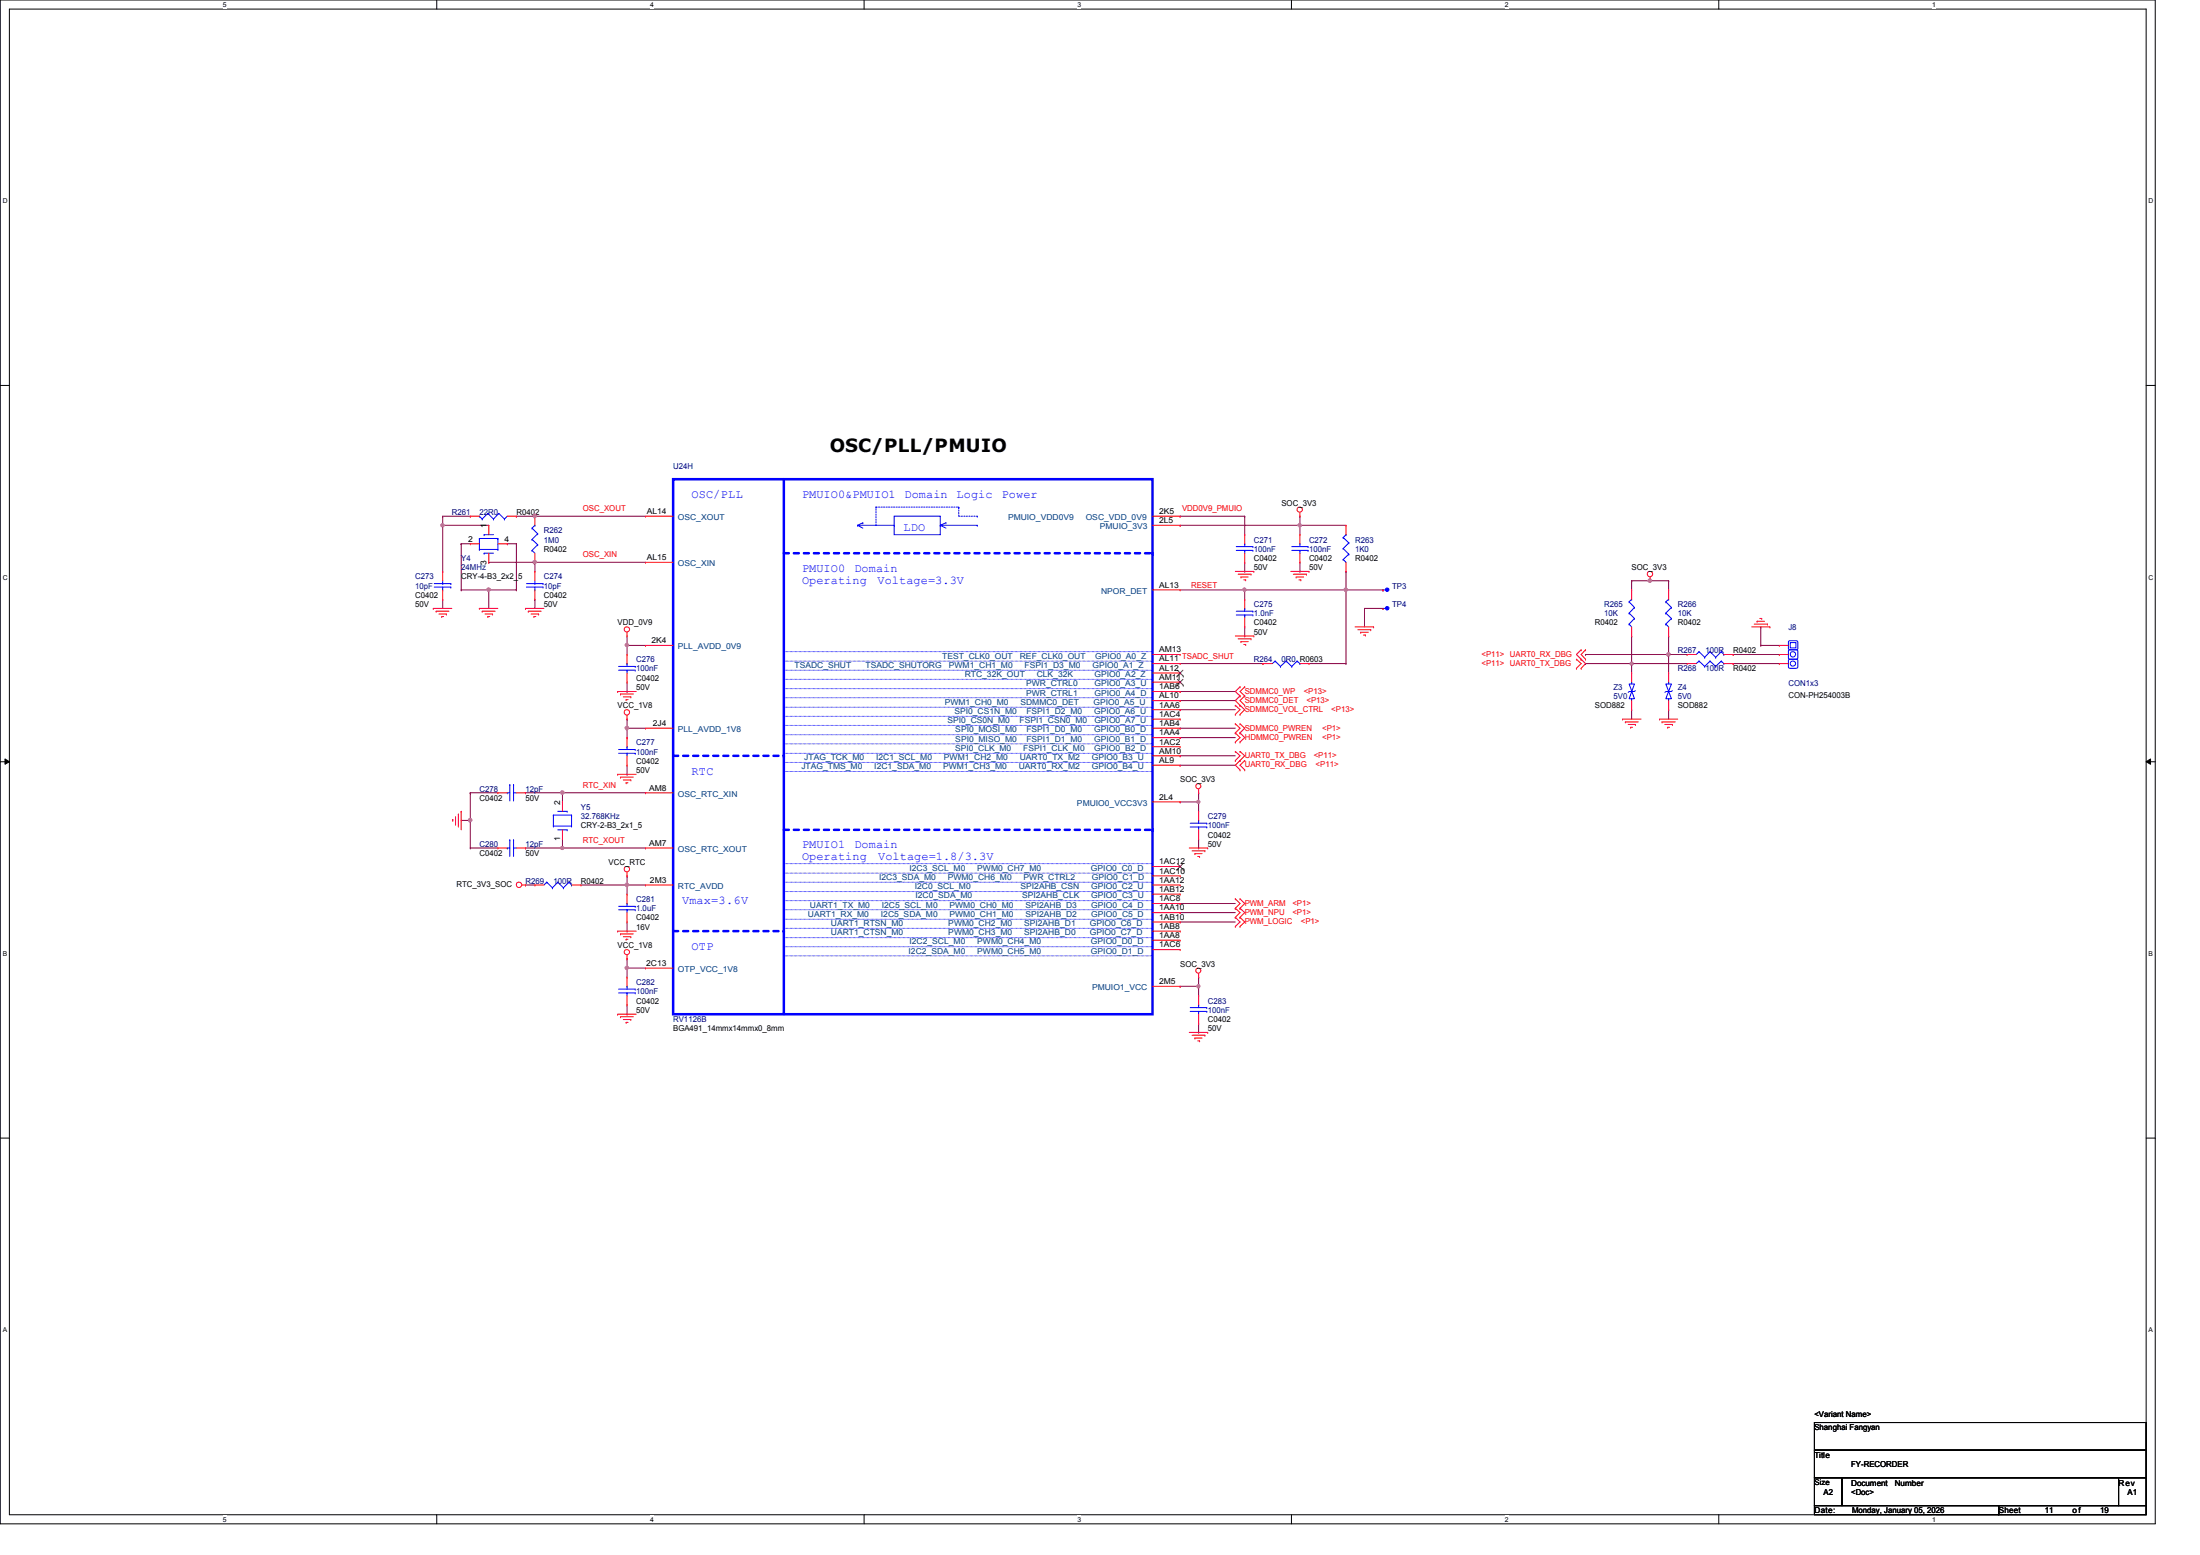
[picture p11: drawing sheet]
<svg xmlns="http://www.w3.org/2000/svg" width="297mm" height="210mm" viewBox="0 0 297 210" stroke-linecap="round" stroke-linejoin="round" font-family="sans-serif">
<path d="M0 0h291v205.7h-291zM1.3 1.2h288.5v203.3h-288.5z" fill="none" stroke="#000" stroke-width=".14"/>
<g fill="#fff">
<path d="M30.1 .1h.5v1h-.5z"/>
<path d="M30.1 204.6h.5v1h-.5z"/>
</g>
<path d="M59 0v1.2M59 204.5v1.2" fill="none" stroke="#000" stroke-width=".14"/>
<g fill="#fff">
<path d="M87.8 .1h.5v1h-.5z"/>
<path d="M87.8 204.6h.5v1h-.5z"/>
</g>
<path d="M116.7 0v1.2M116.7 204.5v1.2" fill="none" stroke="#000" stroke-width=".14"/>
<g fill="#fff">
<path d="M145.5 .1h.5v1h-.5z"/>
<path d="M145.5 204.6h.5v1h-.5z"/>
</g>
<path d="M174.4 0v1.2M174.4 204.5v1.2" fill="none" stroke="#000" stroke-width=".14"/>
<g fill="#fff">
<path d="M203.2 .1h.5v1h-.5z"/>
<path d="M203.2 204.6h.5v1h-.5z"/>
</g>
<path d="M232.1 0v1.2M232.1 204.5v1.2" fill="none" stroke="#000" stroke-width=".14"/>
<g fill="#fff">
<path d="M260.9 .1h.5v1h-.5z"/>
<path d="M260.9 204.6h.5v1h-.5z"/>
<path d="M.4 26.6h.6v1h-.6z"/>
<path d="M290.1 26.6h.6v1h-.6z"/>
<path d="M.4 77.4h.6v1h-.6z"/>
<path d="M290.1 77.4h.6v1h-.6z"/>
</g>
<path d="M0 52h1.3M289.8 52h1.2" fill="none" stroke="#000" stroke-width=".14"/>
<g fill="#fff">
<path d="M.4 128.2h.6v1h-.6z"/>
<path d="M290.1 128.2h.6v1h-.6z"/>
</g>
<path d="M0 102.8h1.3M.7 102.4l.6 .4-.6 .4zM289.8 102.8l.6-.4v.8zM289.8 102.8h1.2" fill="none" stroke="#000" stroke-width=".14"/>
<path d="M.7 102.4l.6 .4-.6 .4zM289.8 102.8l.6-.4v.8z" fill="#000"/>
<g fill="#fff">
<path d="M.4 179h.5v1h-.5z"/>
<path d="M290.1 179h.6v1h-.6z"/>
</g>
<path d="M0 153.6h1.3M289.8 153.6h1.2" fill="none" stroke="#000" stroke-width=".14"/>
<path d="M72.2 69.7h.1M72.2 69.7h15" fill="none" stroke="#7f003f" stroke-width=".14"/>
<path d="M72 69.5h.3l.1 .1-.1 .2-.1 .1-.2-.1z" fill-rule="evenodd" fill="#f0f"/>
<path d="M72 69.5h.3l.1 .1-.1 .2-.1 .1-.2-.1z" fill="none" stroke="#f0f" stroke-width=".14"/>
<path d="M72.2 75.9h.1M72.2 75.9h15" fill="none" stroke="#7f003f" stroke-width=".14"/>
<path d="M72 75.7h.3l.1 .2-.1 .1-.1 .1-.2-.1z" fill-rule="evenodd" fill="#f0f"/>
<path d="M72 75.7h.3l.1 .2-.1 .1-.1 .1-.2-.1z" fill="none" stroke="#f0f" stroke-width=".14"/>
<path d="M84.7 87.1h.1M84.7 97.1h.1M84.7 98.3h.1M84.7 85.9v1.2M84.7 97.1v1.2M84.7 87.1h2.5M84.7 98.3h2.5" fill="none" stroke="#7f003f" stroke-width=".14"/>
<path d="M84.5 98.1h.3l.1 .2-.1 .1-.2 .1-.1-.1z" fill-rule="evenodd" fill="#f0f"/>
<path d="M84.5 98.1h.3l.1 .2-.1 .1-.2 .1-.1-.1z" fill="none" stroke="#f0f" stroke-width=".14"/>
<path d="M75.9 107h.1M75.9 114.5h.1M75.9 107h11.3M75.9 114.5h11.3M78.4 119.5h8.8M84.7 118.2h.1M84.7 119.5h.1M84.7 118.2v1.3" fill="none" stroke="#7f003f" stroke-width=".14"/>
<path d="M84.5 119.3h.3l.1 .1-.1 .2-.2 .1-.1-.1z" fill-rule="evenodd" fill="#f0f"/>
<path d="M84.5 119.3h.3l.1 .1-.1 .2-.2 .1-.1-.1z" fill="none" stroke="#f0f" stroke-width=".14"/>
<path d="M84.7 129.4h.1M84.7 129.4v1.3" fill="none" stroke="#7f003f" stroke-width=".14"/>
<path d="M84.5 130.5h.3l.1 .1-.1 .2-.2 .1-.1-.1z" fill-rule="evenodd" fill="#f0f"/>
<path d="M84.5 130.5h.3l.1 .1-.1 .2-.2 .1-.1-.1z" fill="none" stroke="#f0f" stroke-width=".14"/>
<g fill="none" stroke="#7f003f" stroke-width=".14">
<path d="M159.3 94.6h.1M159.3 89.6h11.2M159.3 94.6h7.5M170.5 89.6h.1M159.3 102h.1M159.3 103.3h.1M159.3 108.2h.1M159.3 102h7.5M159.3 103.3h7.5M161.8 107h.1M161.8 107v1.2h-2.5M84.7 130.7h.1"/>
<path d="M84.7 130.7h2.5"/>
</g>
<path d="M161.6 108.1h.3l.1 .1-.1 .2-.1 .1-.2-.1z" fill-rule="evenodd" fill="#f0f"/>
<path d="M161.6 108.1h.3l.1 .1-.1 .2-.1 .1-.2-.1z" fill="none" stroke="#f0f" stroke-width=".14"/>
<path d="M159.3 124.5h.1M159.3 133.1h.1M159.3 124.5h7.5M161.8 131.9h.1M161.8 131.9v1.2h-2.5" fill="none" stroke="#7f003f" stroke-width=".14"/>
<path d="M161.6 133h.3l.1 .1-.1 .2h-.1h-.2z" fill-rule="evenodd" fill="#f0f"/>
<path d="M161.6 133h.3l.1 .1-.1 .2h-.1h-.2z" fill="none" stroke="#f0f" stroke-width=".14"/>
<path d="M159.3 70.9h.1M159.3 70.9h22.4M175.5 70.9h.1" fill="none" stroke="#7f003f" stroke-width=".14"/>
<path d="M175.3 70.8h.3l.1 .1-.1 .1-.1 .1-.2-.1z" fill-rule="evenodd" fill="#f0f"/>
<path d="M175.3 70.8h.3l.1 .1-.1 .1-.1 .1-.2-.1z" fill="none" stroke="#f0f" stroke-width=".14"/>
<path d="M159.3 79.6h8.8M168.1 69.7h.1M168.1 79.6h.1M168.1 69.7v2.5M176.7 89.6h5M181.7 89.6h.1" fill="none" stroke="#7f003f" stroke-width=".14"/>
<path d="M167.9 79.4h.3v.2v.2h-.2h-.1z" fill-rule="evenodd" fill="#f0f"/>
<path d="M167.9 79.4h.3v.2v.2h-.2h-.1z" fill="none" stroke="#f0f" stroke-width=".14"/>
<g fill="none" stroke="#7f003f" stroke-width=".14">
<path d="M159.3 69.7h.1M159.3 69.7h8.8M175.5 69.7h.1M175.5 69.7v1.2M181.7 79.6h.1M181.7 79.6h5M181.7 79.6v10M186.7 79.6h.1M159.3 93.3h.1M159.3 93.3h7.5M184.2 82.1h.1M184.2 82.1v2.5"/>
<path d="M184.2 82.1h2.5M186.7 82.1h.1M214.1 88.3h.1M214.1 88.3h11.2"/>
</g>
<path d="M225.1 88.2h.3l.1 .1-.1 .2-.1 .1-.2-.1z" fill-rule="evenodd" fill="#f0f"/>
<path d="M225.1 88.2h.3l.1 .1-.1 .2-.1 .1-.2-.1z" fill="none" stroke="#f0f" stroke-width=".14"/>
<path d="M214.1 89.6h.1M214.1 89.6h6.2M225.3 85.9h.1M225.3 85.9v2.4" fill="none" stroke="#7f003f" stroke-width=".14"/>
<path d="M220.1 89.4h.3l.1 .2-.1 .1-.1 .1-.2-.1z" fill-rule="evenodd" fill="#f0f"/>
<path d="M220.1 89.4h.3l.1 .2-.1 .1-.1 .1-.2-.1z" fill="none" stroke="#f0f" stroke-width=".14"/>
<path d="M220.3 78.4h.1M220.3 78.4h5M222.8 78.4h.1M220.3 85.9h.1M220.3 85.9v3.7M237.7 84.6h.1M237.7 84.6v2.5" fill="none" stroke="#7f003f" stroke-width=".14"/>
<path d="M222.6 78.2h.3l.1 .2-.1 .1-.1 .1-.2-.1z" fill-rule="evenodd" fill="#f0f"/>
<path d="M222.6 78.2h.3l.1 .2-.1 .1-.1 .1-.2-.1z" fill="none" stroke="#f0f" stroke-width=".14"/>
<g fill="none" stroke="#7f003f" stroke-width=".14">
<path d="M168.1 79.6h.1M168.1 77.1h.1M168.1 75.9v1.2M168.1 79.6v1.3M168.1 79.6h13.6M175.5 70.9h.1M175.5 77.1h.1M175.5 70.9v1.3M175.5 75.9v1.2M181.7 79.6h.1M181.7 77.1h.1M181.7 77.1v2.5"/>
<path d="M220.3 78.4h.1M220.3 78.4v1.2M225.3 78.4h.1M225.3 78.4v1.2M168.1 85.9h.1M168.1 84.6v1.3M220.3 89.6h.1M220.3 95.8h.1M220.3 89.6v1.2M220.3 95.8v1.3M220.3 89.6h7.5M225.3 88.3h.1"/>
<path d="M225.3 95.8h.1M225.3 88.3h2.5M225.3 88.3v2.5M225.3 95.8v1.3M234 88.3h.1M234 89.6h.1M234 89.6h6.2M234 88.3h6.2M237.7 87.1h.1M237.7 87.1h2.5M161.8 108.2h.1M161.8 114.5h.1"/>
<path d="M161.8 108.2v1.3M161.8 113.2v1.3M161.8 133.1h.1M161.8 139.4h.1M161.8 133.1v1.3M161.8 138.1v1.3"/>
</g>
<path d="M181.5 79.4h.4v.2v.2h-.2h-.2z" fill-rule="evenodd" fill="#f0f"/>
<path d="M181.5 79.4h.4v.2v.2h-.2h-.2z" fill="none" stroke="#f0f" stroke-width=".14"/>
<g fill="none" stroke="#7f003f" stroke-width=".14">
<path d="M59.8 70.9h.1M59.8 69.7h.1M59.8 69.7v7.4M59.8 69.7h3.7M59.8 70.9h6.2M63.5 69.7h.1M66 75.9h.1M66 75.9h6.2M69.7 69.7h.1M69.7 69.7h2.5M72.2 75.9h.1M72.2 75.9v1.2"/>
<path d="M59.8 80.9h.1M59.8 80.9v1.2M72.2 80.9h.1M72.2 80.9v1.2"/>
</g>
<path d="M59.6 70.8h.3l.1 .1-.1 .1-.2 .1-.1-.1z" fill-rule="evenodd" fill="#f0f"/>
<path d="M59.6 70.8h.3l.1 .1-.1 .1-.2 .1-.1-.1z" fill="none" stroke="#f0f" stroke-width=".14"/>
<path d="M62.3 73.4h.1M62.3 79.6h.1M62.3 73.4h1.2M62.3 73.4v6.2M62.3 79.6h3.7M66 79.6h.1M66 79.6v2.5" fill="none" stroke="#7f003f" stroke-width=".14"/>
<path d="M65.8 79.4h.3l.1 .2-.1 .2h-.1h-.2z" fill-rule="evenodd" fill="#f0f"/>
<path d="M65.8 79.4h.3l.1 .2-.1 .2h-.1h-.2z" fill="none" stroke="#f0f" stroke-width=".14"/>
<path d="M66 79.6h3.7M68.5 73.4h.1M68.5 73.4h1.2M69.7 73.4h.1M69.7 79.6h.1M69.7 73.4v6.2M70.9 114.5h.1M70.9 114.5h5M75.9 107h.1M75.9 114.5h.1M75.9 107v1.2M75.9 113.2v1.3" fill="none" stroke="#7f003f" stroke-width=".14"/>
<path d="M75.7 114.3h.4l.1 .2-.1 .1-.2 .1-.2-.1z" fill-rule="evenodd" fill="#f0f"/>
<path d="M75.7 114.3h.4l.1 .2-.1 .1-.2 .1-.2-.1z" fill="none" stroke="#f0f" stroke-width=".14"/>
<path d="M70.9 107h.1M70.9 107h5" fill="none" stroke="#7f003f" stroke-width=".14"/>
<path d="M75.7 106.8h.4l.1 .2-.1 .2h-.2h-.2z" fill-rule="evenodd" fill="#f0f"/>
<path d="M75.7 106.8h.4l.1 .2-.1 .2h-.2h-.2z" fill="none" stroke="#f0f" stroke-width=".14"/>
<path d="M63.5 107h.1M63.5 107h3.7M63.5 107v3.7" fill="none" stroke="#7f003f" stroke-width=".14"/>
<path d="M63.3 110.5h.3l.1 .2-.1 .2-.1 .1-.2-.1z" fill-rule="evenodd" fill="#f0f"/>
<path d="M63.3 110.5h.3l.1 .2-.1 .2-.1 .1-.2-.1z" fill="none" stroke="#f0f" stroke-width=".14"/>
<path d="M84.7 99.6h.1M84.7 87.1h.1M84.7 87.1v1.2M84.7 98.3v1.3M62.3 110.7h.1M62.3 110.7h1.2M63.5 114.5h.1M63.5 110.7h.1M63.5 114.5h3.7M63.5 110.7v3.8" fill="none" stroke="#7f003f" stroke-width=".14"/>
<path d="M84.5 86.9h.3l.1 .2-.1 .1-.2 .1-.1-.1z" fill-rule="evenodd" fill="#f0f"/>
<path d="M84.5 86.9h.3l.1 .2-.1 .1-.2 .1-.1-.1z" fill="none" stroke="#f0f" stroke-width=".14"/>
<g fill="none" stroke="#7f003f" stroke-width=".14">
<path d="M84.7 93.3h.1M84.7 92.1v1.2M159.3 98.3h.1M159.3 99.6h.1M159.3 95.8h.1M159.3 98.3h7.5M159.3 99.6h7.5M159.3 95.8h7.5M70.9 119.5h.1M70.9 119.5h1.3M84.7 104.5h.1M84.7 119.5h.1"/>
<path d="M84.7 103.3v1.2M84.7 119.5v1.2M84.7 125.7h.1M84.7 130.7h.1M84.7 136.9h.1M84.7 124.5v1.2M84.7 130.7v1.2M84.7 135.6v1.3M159.3 123.2h.1M159.3 122h.1M159.3 123.2h7.5M159.3 122h7.5"/>
</g>
<g fill="none" stroke="#f00" stroke-width=".14">
<path d="M59.8 77.1h.1M59.8 77.1v1.3M59.8 79.6v1.3M63.5 69.7h.1M63.5 69.7h1.2M68.5 69.7h1.2M69.7 69.7h.1M72.2 77.1h.1M72.2 77.1v1.3M72.2 79.6v1.3M166.8 77.1h2.5M167.2 77.5h1.7"/>
<path d="M167.6 77.9h.1M167.6 77.9h.9M167.9 78.3h.3M168.2 78.3h.1M168.9 77.5h.1M169.3 77.1h.1M174.3 77.1h2.4M174.6 77.5h1.8M175 77.9h.1M175 77.9h1M175.4 78.3h.2M175.5 69.7h.1"/>
<path d="M175.5 69.2v.5M175.6 78.3h.1M176.4 77.5h.1M176.7 77.1h.1M220.3 79.6h.1M220.3 79.6v1.3M222.8 78.4h.1M222.8 77.9v.5M225.3 79.6h.1M225.3 79.6v1.3M58.5 82.1h.1M58.5 82.1h2.5"/>
<path d="M58.9 82.5h.1M58.9 82.5h1.7M59.3 82.9h1M59.6 83.2h.1M59.6 83.2h.3M59.8 80.9h.1M60.3 82.9h.1M64.7 82.1h.1M64.7 82.1h2.5M65.1 82.5h.1M65.1 82.5h1.7M65.5 82.9h1"/>
<path d="M65.9 83.2h.1M65.9 83.2h.2M66.5 82.9h.1M70.9 82.1h.1M70.9 82.1h2.5M71.3 82.5h.1M71.3 82.5h1.8M71.7 82.9h1M72.1 83.2h.1M72.1 83.2h.2M72.2 80.9h.1M72.7 82.9h.1"/>
<path d="M83.4 93.3h.1M83.4 93.3h2.5M83.8 93.7h.1M83.8 93.7h1.7M84.2 94.1h1M84.5 94.4h.1M84.5 94.4h.3M84.7 85.9h.1M84.7 97.1h.1M84.7 88.3h.1M84.7 92.1h.1M84.7 99.6h.1"/>
<path d="M84.7 85.3v.6M84.7 88.3v1.3M84.7 90.8v1.3M84.7 96.6v.5M84.7 99.6v1.2M85.2 94.1h.1M166.8 98.9h.1M166.8 97.7h.1M166.8 96.4h.1M166.8 95.2h.1M166.8 85.9h2.5M166.8 97.7l.6 .6-.6 .6"/>
<path d="M166.8 98.9l.6 .7-.6 .6M166.8 95.2l.6 .6-.6 .6M167.2 86.2h1.7M167.4 93.9h.1M167.4 95.2h.1M167.4 98.9h.1M167.4 97.7h.1M167.4 92.7h.1M167.4 96.4h.1M167.4 93.9l-.6 .7 .6 .6M167.4 97.7l.7 .6-.7 .6M167.4 92.7l-.6 .6 .6 .6"/>
<path d="M167.4 98.9l.7 .7-.7 .6M167.4 95.2l.7 .6-.7 .6M167.6 86.6h.1M167.6 86.6h.9M167.9 87h.3M168.1 95.2h.1M168.1 93.9h.1M168.1 92.7h.1M168.1 93.9l-.7 .7 .7 .6M168.1 92.7l-.7 .6 .7 .6M168.2 87h.1M168.9 86.2h.1"/>
<path d="M169.3 85.9h.1M170.5 89.6h.1M170.5 89.6h1.3M175.5 89.6h1.2M176.7 89.6h.1M183 84.6h2.5M183.3 85h1.8M183.7 85.3h.1M183.7 85.3h1M184.1 85.7h.3M184.4 85.7h.1M185.1 85h.1"/>
<path d="M185.5 84.6h.1M212.8 90.2h.1M212.8 89h.1M212.8 89l.7 .6-.7 .6M213.5 89h.1M213.5 90.2h.1M213.5 87.7h.1M213.5 87.7l-.7 .6 1.3 1.3-.6 .6M214.1 89h.1M214.1 87.7h.1M214.1 87.7l-.6 .6 .6 .7M219.1 97.1h.1"/>
<path d="M219.1 97.1h2.5M219.5 97.5h.1M219.5 97.5h1.7M219.8 97.8h1M220.2 98.2h.1M220.2 98.2h.2M220.3 85.9h.1M220.3 84.6v1.3M220.8 97.8h.1M224.1 97.1h.1M224.1 97.1h2.4M224.4 97.5h.1"/>
<path d="M224.4 97.5h1.8M224.8 97.8h1M225.2 98.2h.1M225.2 98.2h.2M225.3 95.8h.1M225.3 90.8h.1M225.3 85.9h.1M225.3 84.6v1.3M225.3 90.8v1.3M225.3 94.6v1.2M225.8 97.8h.1M227.8 88.3h.1"/>
<path d="M227.8 89.6h.1M227.8 88.3h1.2M227.8 89.6h1.2M232.7 88.3h1.3M232.7 89.6h1.3M234 88.3h.1M234 89.6h.1M236.5 84.6h2.5M236.9 84.2h1.7M237.2 83.9h.1M237.2 83.9h1M237.6 83.5h.3"/>
<path d="M237.9 83.5h.1M238.6 84.2h.1M239 84.6h.1M61.1 110.6h.1M61.1 110.6v.3M61.5 111.3h.1M61.5 110.2v1.1M61.9 109.9h.1M61.9 109.9v1.7M62.3 109.5h.1M62.3 109.5v2.5M70.5 119.5h.4"/>
<path d="M70.9 119.5h.1M72.2 119.5h.1M72.2 119.5h1.2M77.2 119.5h1.2M78.4 119.5h.1M83.4 104.5h.1M83.4 104.5h2.5M83.8 104.9h.1M83.8 104.9h1.7M84.2 105.3h1M84.5 105.7h.1M84.5 105.7h.3"/>
<path d="M84.7 118.2h.1M84.7 103.3h.1M84.7 102v1.3M84.7 117.7v.5M85.2 105.3h.1M160.6 114.5h2.5M160.9 114.9h1.8M161.3 115.2h.1M161.3 115.2h1M161.7 115.6h.3M161.8 107h.1M161.8 109.5h.1"/>
<path d="M161.8 113.2h.1M161.8 106.5v.5M161.8 109.5v1.2M161.8 112v1.2M162 115.6h.1M162.7 114.9h.1M163.1 114.5h.1M166.8 102.7h.1M166.8 101.4h.1M166.8 100.2h.1M166.8 101.4l.6 .6-.6 .7M167.4 102.7h.1"/>
<path d="M167.4 101.4h.1M167.4 103.9h.1M167.4 100.2h.1M167.4 101.4l.7 .6-1.3 1.3 .6 .6M168.1 103.9h.1M168.1 102.7h.1M168.1 102.7l-.7 .6 .7 .6M83.4 125.7h.1M83.4 136.9h.1M83.4 125.7h2.5M83.4 136.9h2.5M83.8 126.1h.1"/>
<path d="M83.8 137.2h.1M83.8 126.1h1.7M83.8 137.2h1.7M84.2 126.4h1M84.2 137.6h1M84.5 126.8h.1M84.5 138h.1M84.5 126.8h.3M84.5 138h.3M84.7 129.4h.1M84.7 120.7h.1M84.7 124.5h.1"/>
<path d="M84.7 120.7v1.3M84.7 123.2v1.3M84.7 128.9v.5M85.2 126.4h.1M85.2 137.6h.1M160.6 139.4h2.5M160.9 139.7h1.8M161.8 131.9h.1M161.8 131.4v.5M162.7 139.7h.1M163.1 139.4h.1M166.8 122.6h.1"/>
<path d="M166.8 121.3h.1M166.8 123.8h.1M166.8 125.1h.1M166.8 121.3l.6 .7-.6 .6M166.8 122.6l.6 .6-.6 .6M166.8 123.8l.6 .7-.6 .6M167.4 122.6h.1M167.4 121.3h.1M167.4 123.8h.1M167.4 125.1h.1M167.4 121.3l.7 .7-.7 .6M167.4 122.6l.7 .6-.7 .6"/>
<path d="M167.4 123.8l.7 .7-.7 .6M161.3 140.1h.1M161.3 140.1h1M161.7 140.5h.3M162 140.5h.1"/>
<circle cx="175.5" cy="68.8" r=".36"/>
<circle cx="222.8" cy="77.5" r=".37"/>
<circle cx="84.6" cy="96.2" r=".37"/>
<circle cx="84.6" cy="85" r=".36"/>
<circle cx="70.1" cy="119.4" r=".37"/>
<circle cx="84.6" cy="117.3" r=".37"/>
<circle cx="161.8" cy="106.1" r=".34"/>
<circle cx="84.6" cy="128.5" r=".36"/>
<circle cx="161.8" cy="131" r=".34"/>
</g>
<path d="M245 192h44.8v3.7h-44.8zM245 195.7h44.8v3.8h-44.8zM245 199.5h3.7v3.7h-3.7zM248.7 199.5h37.3v3.7h-37.3zM286 199.5h3.8v3.7h-3.8zM245 203.2h24.9v1.3h-24.9zM269.9 203.2h19.9v1.3h-19.9z" fill="none" stroke="#000" stroke-width=".14"/>
<g fill="none" stroke="#00f" stroke-width=".14">
<path d="M58.6 78.8h2.3M58.6 79.2h2.3M59.8 78.8h.1M59.8 79.6h.1M59.8 78.4v.4M59.8 79.2v.4M60.9 78.8h.1M60.9 79.2h.1M64.7 69.7h.1M64.7 69.7l.4 .4M65.1 70.1h.1M65.9 69.3h.1"/>
<path d="M65.9 69.3l.7 .8M65.9 69.3l-.8 .8M66.6 70.1h.1M67.3 69.3h.1M67.3 69.3l.8 .8M67.3 69.3l-.7 .8M68.1 70.1h.1M68.5 69.7l-.4 .4M71.1 78.8h2.2M71.1 79.2h2.2M72.2 78.8h.1M72.2 79.6h.1"/>
<path d="M72.2 78.4v.4M72.2 79.2v.4M73.3 78.8h.1M73.3 79.2h.1M186.7 79.6h.1M186.7 79.6h.4M83.5 90.5h2.3M83.5 90h2.3M84.7 90.5h.1M84.7 89.6h.1M84.7 89.6v.4M84.7 90.5v.3"/>
<path d="M85.8 90.5h.1M85.8 90h.1M172.2 89.2h.1M172.2 89.2l-.4 .4M172.2 89.2l.7 .8M172.9 90h.1M173.6 89.2h.1M173.6 89.2l-.7 .8M173.6 89.2l.8 .8M174.4 90h.1M175.1 89.2h.1M175.1 89.2l-.7 .8"/>
<path d="M175.1 89.2l.4 .4M175.5 89.6h.1M220 84.2h.1M220 82.8h.1M220 81.2h.1M220 84.2l.3 .4M220 82.8l.7 .7M220 81.2l.7 .8M220.3 80.9h.1M220.3 80.9l-.3 .3M220.7 83.5h.1M220.7 82h.1"/>
<path d="M220.7 83.5l-.7 .7M220.7 82l-.7 .8M224.9 92.3h.8l-.8 2h.8zM224.9 84.2h.1M224.9 82.8h.1M224.9 81.2h.1M224.9 84.2l.4 .4M224.9 82.8l.8 .7M224.9 81.2l.8 .8M225.3 94.3h.1M225.3 92.1h.1M225.3 80.9h.1"/>
<path d="M225.3 92.1v.2M225.3 94.3v.3M225.3 80.9l-.4 .3M225.7 83.5h.1M225.7 82h.1M225.7 83.5l-.8 .7M225.7 82l-.8 .8M225.8 93.2l-.1 .1h-.8l-.1 .2M229.4 88h.1M229.4 89.2h.1M229.4 88l-.4 .3M229.4 88l.8 .7"/>
<path d="M229.4 89.2l-.4 .4M229.4 89.2l.8 .8M230.2 88.7h.1M230.2 90h.1M230.9 88h.1M230.9 89.2h.1M230.9 88l-.7 .7M230.9 88l.7 .7M230.9 89.2l-.7 .8M230.9 89.2l.7 .8M231.6 88.7h.1M231.6 90h.1"/>
<path d="M232.4 88h.1M232.4 89.2h.1M232.4 88l-.8 .7M232.4 88l.3 .3M232.4 89.2l-.8 .8M232.4 89.2l.3 .4M232.7 88.3h.1M232.7 89.6h.1M73.8 119.1h.1M73.8 119.1l-.4 .4M73.8 119.1l.8 .7M74.6 119.8h.1"/>
<path d="M75.3 119.1h.1M75.3 119.1l-.7 .7M75.3 119.1l.8 .7M76.1 119.8h.1M76.8 119.1h.1M76.8 119.1l-.7 .7M76.8 119.1l.4 .4M77.2 119.5h.1M83.5 101.7h2.3M83.5 101.2h2.3M84.7 101.7h.1M84.7 100.8h.1"/>
<path d="M84.7 100.8v.4M84.7 101.7v.3M85.8 101.7h.1M85.8 101.2h.1M160.7 111.6h2.2M160.7 111.1h2.2M161.8 111.6h.1M161.8 110.7h.1M161.8 110.7v.4M161.8 111.6v.4M162.9 111.6h.1M162.9 111.1h.1"/>
<path d="M83.5 122.8h2.3M83.5 122.3h2.3M84.7 122.8h.1M84.7 122h.1M84.7 122v.3M84.7 122.8v.4M85.8 122.8h.1M85.8 122.3h.1"/>
</g>
<path d="M187.1 79.4h.4v.2v.2h-.2h-.2z" fill-rule="evenodd" fill="#00f"/>
<g fill="none" stroke="#00f" stroke-width=".14">
<path d="M181.4 75.5h.1M181.4 74h.1M181.4 72.6h.1M181.4 75.5l.3 .4M181.4 74l.7 .8M181.4 72.6l.7 .7M181.7 72.2h.1M181.7 72.2l-.3 .4M182.1 74.8h.1M182.1 73.3h.1M182.1 74.8l-.7 .7M182.1 73.3l-.7 .7"/>
<path d="M187.1 79.4h.4v.2v.2h-.2h-.2zM186.7 82.1h.1M186.7 82.1h.4M241.5 86.6l.1-.1h1l.1 .1v1l-.1 .1h-1l-.1-.1zM241.5 87.8l.1-.1h1l.1 .1v1.1l-.1 .1h-1l-.1-.1zM241.5 89.1l.1-.1h1l.1 .1v1l-.1 .1h-1l-.1-.1zM241.7 86.7h.8v.8h-.8z"/>
<circle cx="242.1" cy="88.3" r=".37"/>
<circle cx="242.1" cy="89.6" r=".36"/>
</g>
<path d="M181.7 77.1h.1M181.7 70.9h.1M181.7 70.9v1.3M181.7 75.9v1.2M186.7 79.6h.1M240.2 87.1h.1M240.2 88.3h.1M240.2 89.6h.1M240.2 87.1h1.3M240.2 88.3h1.3M240.2 89.6h1.3" fill="none" stroke="#f00" stroke-width=".14"/>
<path d="M187.1 81.9h.4v.2v.2h-.2h-.2z" fill-rule="evenodd" fill="#00f"/>
<g fill="none" stroke="#00f" stroke-width=".14">
<path d="M64.7 72.7h.1M64.7 74.2h.1M64.7 72.7h2.5M64.7 72.7v1.5M64.7 74.2h2.5M65.4 72.2h.1M65.4 74.7h.1M65.4 72.2h1.2M65.4 74.7h1.2M67.2 74.2h.1M67.2 72.7h.1M67.2 72.7v1.5"/>
<path d="M71.8 74.3h.1M71.8 72.8h.1M71.8 71.3h.1M71.8 74.3l.4 .4M71.8 72.8l.8 .7M71.8 71.3l.8 .8M72.2 70.9h.1M72.2 70.9l-.4 .4M72.6 73.5h.1M72.6 72.1h.1M72.6 73.5l-.8 .8M72.6 72.1l-.8 .7"/>
<path d="M120.7 69.7h6.3v2.5h-6.3zM166.9 74.3h2.3M166.9 73.8h2.3M168.1 74.3h.1M168.1 73.4h.1M168.1 73.4v.4M168.1 74.3v.4M169.2 74.3h.1M169.2 73.8h.1M174.4 74.3h2.2M174.4 73.8h2.2M175.5 74.3h.1"/>
<path d="M175.5 73.4h.1M175.5 73.4v.4M175.5 74.3v.4M176.6 74.3h.1M176.6 73.8h.1M166.9 83h2.3M166.9 82.5h2.3M168.1 83h.1M168.1 82.1h.1M168.1 82.1v.4M168.1 83v.4M169.2 83h.1"/>
<path d="M169.2 82.5h.1M187.1 81.9h.4v.2v.2h-.2h-.2zM68.5 107h.1M68.5 107h.3M68.8 105.9h.1M68.8 105.9v2.2M69.3 105.9h.1M69.3 107h.1M69.3 105.9v2.2M69.3 107h.4M74.7 110h.1M74.7 111.5h.1"/>
<path d="M74.7 111.5h2.5M74.7 110h2.5M74.7 110v1.5M75.3 112h1.3M75.3 109.5h1.3M76.6 112h.1M76.6 109.5h.1M77.2 111.5h.1M77.2 110h.1M77.2 110v1.5M83.5 134h2.3M83.5 133.5h2.3"/>
<path d="M84.7 134h.1M84.7 133.1h.1M84.7 133.1v.4M84.7 134v.4M85.8 134h.1M85.8 133.5h.1M160.7 136.5h2.2M160.7 136h2.2M161.8 136.5h.1M161.8 135.6h.1M161.8 135.6v.4M161.8 136.5v.4"/>
<path d="M162.9 136.5h.1M162.9 136h.1"/>
</g>
<g fill="none" stroke="#f00" stroke-width=".14">
<path d="M63.5 73.4h.1M63.5 73.4h1.2M66 75.9h.1M66 70.9h.1M66 70.9v1.3M66 74.7v1.2M67.2 73.4h1.3M68.5 73.4h.1M72.2 75.9h.1M72.2 69.7h.1M72.2 69.7v1.2M72.2 74.7v1.2"/>
<path d="M168.1 72.2h.1M168.1 75.9h.1M168.1 72.2v1.2M168.1 74.7v1.2M175.5 72.2h.1M175.5 75.9h.1M175.5 72.2v1.2M175.5 74.7v1.2M168.1 80.9h.1M168.1 84.6h.1M168.1 80.9v1.2M168.1 83.4v1.2"/>
<path d="M186.7 82.1h.1M67.2 107h.1M67.2 107h1.3M69.7 107h1.2M70.9 107h.1M75.9 113.2h.1M75.9 108.2h.1M75.9 108.2v1.3M75.9 112v1.2M84.7 131.9h.1M84.7 135.6h.1M84.7 131.9v1.2"/>
<path d="M84.7 134.4v1.2M161.8 134.4h.1M161.8 138.1h.1M161.8 134.4v1.2M161.8 136.9v1.2"/>
</g>
<path d="M90.9 64.7h64.7v72.2h-64.7z" fill="none" stroke="#00f" stroke-width=".34"/>
<path d="M105.8 74.7h49.8" fill="none" stroke="#00f" stroke-width=".34" stroke-dasharray=".7 .7"/>
<circle cx="155.6" cy="74.7" r=".17" fill="#00f" stroke-dasharray=".7 .7"/>
<path d="M105.8 112h49.8" fill="none" stroke="#00f" stroke-width=".34" stroke-dasharray=".7 .7"/>
<circle cx="155.6" cy="112" r=".17" fill="#00f" stroke-dasharray=".7 .7"/>
<path d="M105.8 88h49.8M155.6 88h.1" fill="none" stroke="#00f" stroke-width=".14"/>
<path d="M90.9 102h14.9" fill="none" stroke="#00f" stroke-width=".34" stroke-dasharray=".7 .7"/>
<circle cx="105.8" cy="102" r=".17" fill="#00f" stroke-dasharray=".7 .7"/>
<path d="M105.8 64.7v72.2" fill="none" stroke="#00f" stroke-width=".34"/>
<circle cx="105.8" cy="64.7" r=".17" fill="#00f"/>
<path d="M90.9 125.7h14.9" fill="none" stroke="#00f" stroke-width=".34" stroke-dasharray=".7 .7"/>
<circle cx="105.8" cy="125.7" r=".17" fill="#00f" stroke-dasharray=".7 .7"/>
<g fill="none" stroke="#00f" stroke-width=".14">
<path d="M115.8 70.9h.1M115.8 70.9h4.9M115.8 70.9l.7 .4M116.5 70.6h.1M116.5 70.6l-.7 .3M120.7 70.9h.1M127 70.9h.1M127 70.9h4.9M127 70.9l.7 .4M127.7 70.6h.1M127.7 70.6l-.7 .3M131.9 70.9h.1"/>
<path d="M105.8 89.2h49.8M105.8 90.5h49.8M105.8 91.7h49.8M105.8 93h49.8M105.8 94.2h49.8M105.8 95.5h49.8M105.8 96.7h49.8M105.8 97.9h49.8M105.8 99.2h49.8M155.6 89.2h.1M155.6 90.5h.1M155.6 91.7h.1"/>
<path d="M155.6 93h.1M155.6 94.2h.1M155.6 95.5h.1M155.6 96.7h.1M155.6 97.9h.1M155.6 99.2h.1M220 92.3h.7l-.7 2h.7zM220.3 94.3h.1M220.3 92.1h.1M220.3 92.1v.2M220.3 94.3v.3M220.8 93.2l-.1 .1h-.7l-.2 .2"/>
<path d="M68.5 114.5h.1M68.5 114.5h.3M68.8 113.4h.1M68.8 113.4v2.2M69.3 113.4h.1M69.3 114.5h.1M69.3 113.4v2.2M69.3 114.5h.4M105.8 100.4h49.8M105.8 101.7h49.8M105.8 102.9h49.8M105.8 104.1h49.8"/>
<path d="M105.8 116.6h49.8M105.8 117.9h49.8M105.8 119.1h49.8M155.6 100.4h.1M155.6 101.7h.1M155.6 102.9h.1M155.6 104.1h.1M155.6 116.6h.1M155.6 117.9h.1M155.6 119.1h.1M105.8 120.4h49.8M105.8 121.6h49.8"/>
<path d="M105.8 122.8h49.8M105.8 124.1h49.8M105.8 125.3h49.8M105.8 126.6h49.8M105.8 127.8h49.8M105.8 129h49.8M155.6 120.4h.1M155.6 121.6h.1M155.6 122.8h.1M155.6 124.1h.1M155.6 125.3h.1M155.6 126.6h.1"/>
<path d="M155.6 127.8h.1M155.6 129h.1"/>
</g>
<path d="M118.3 68.5h11.2M118.3 70.9v-2.4M118.3 68.5h.1M129.5 69.7h2.4M129.5 68.5h.1M129.5 69.7v-1.2M131.9 69.7h.1" fill="none" stroke="#00f" stroke-width=".14" stroke-dasharray=".2 .2"/>
<g fill="none" stroke="#f00" stroke-width=".14">
<path d="M87.2 69.7h.1M87.2 75.9h.1M87.2 69.7h3.7M87.2 75.9h3.7M155.6 69.7h3.7M155.6 79.6h3.7M155.6 70.9h3.7M159.3 79.6h.1M159.3 69.7h.1M159.3 70.9h.1M87.2 87.1h.1M87.2 98.3h.1"/>
<path d="M87.2 87.1h3.7M87.2 98.3h3.7M155.6 98.3h3.7M155.6 92.1h3.7M155.6 93.3h3.7M155.6 88.3h3.7M155.6 94.6h3.7M155.6 97.1h3.7M155.6 95.8h3.7M155.6 99.6h3.7M155.6 89.6h3.7M155.6 90.8h3.7"/>
<path d="M159.3 92.1h.1M159.3 93.3h.1M159.3 88.3h.1M159.3 94.6h.1M159.3 97.1h.1M159.3 95.8h.1M159.3 99.6h.1M159.3 98.3h.1M159.3 89.6h.1M159.3 90.8h.1M220.3 95.8h.1M220.3 90.8h.1"/>
<path d="M220.3 90.8v1.3M220.3 94.6v1.2M67.2 114.5h.1M67.2 114.5h1.3M69.7 114.5h1.2M70.9 114.5h.1M87.2 107h.1M87.2 114.5h.1M87.2 119.5h.1M87.2 119.5h3.7M87.2 107h3.7M87.2 114.5h3.7"/>
<path d="M155.6 119.5h3.7M155.6 117h3.7M155.6 108.2h3.7M155.6 100.8h3.7M155.6 118.2h3.7M155.6 103.3h3.7M155.6 102h3.7M159.3 119.5h.1M159.3 117h.1M159.3 108.2h.1M159.3 100.8h.1M159.3 118.2h.1"/>
<path d="M159.3 103.3h.1M159.3 102h.1M87.2 130.7h.1M87.2 130.7h3.7M155.6 120.7h3.7M155.6 126.9h3.7M155.6 128.2h3.7M155.6 133.1h3.7M155.6 124.5h3.7M155.6 123.2h3.7M155.6 122h3.7M155.6 125.7h3.7"/>
<path d="M159.3 120.7h.1M159.3 126.9h.1M159.3 128.2h.1M159.3 133.1h.1M159.3 124.5h.1M159.3 123.2h.1M159.3 122h.1M159.3 125.7h.1"/>
</g>
<path d="M158.9 92.5h.1M158.9 91.3h.1M159 91.7l.8 .8M159 90.5l.8 .8M159.7 91.7l-.8 .8M159.7 90.5l-.8 .8M159.8 92.5h.1M159.8 91.3h.1M158.9 117.4h.1M159 116.6l.8 .8M159.7 116.6l-.8 .8M159.8 117.4h.1" fill="none" stroke="#7f3f00" stroke-width=".14"/>
<path d="M72 69.5h.3l.1 .1-.1 .2-.1 .1-.2-.1z" fill-rule="evenodd" fill="#f0f"/>
<path d="M72 69.5h.3l.1 .1-.1 .2-.1 .1-.2-.1z" fill="none" stroke="#f0f" stroke-width=".14"/>
<path d="M72 75.7h.3l.1 .2-.1 .1-.1 .1-.2-.1z" fill-rule="evenodd" fill="#f0f"/>
<path d="M72 75.7h.3l.1 .2-.1 .1-.1 .1-.2-.1z" fill="none" stroke="#f0f" stroke-width=".14"/>
<path d="M84.5 98.1h.3l.1 .2-.1 .1-.2 .1-.1-.1z" fill-rule="evenodd" fill="#f0f"/>
<path d="M84.5 98.1h.3l.1 .2-.1 .1-.2 .1-.1-.1z" fill="none" stroke="#f0f" stroke-width=".14"/>
<path d="M84.5 119.3h.3l.1 .1-.1 .2-.2 .1-.1-.1z" fill-rule="evenodd" fill="#f0f"/>
<path d="M84.5 119.3h.3l.1 .1-.1 .2-.2 .1-.1-.1z" fill="none" stroke="#f0f" stroke-width=".14"/>
<path d="M84.5 130.5h.3l.1 .1-.1 .2-.2 .1-.1-.1z" fill-rule="evenodd" fill="#f0f"/>
<path d="M84.5 130.5h.3l.1 .1-.1 .2-.2 .1-.1-.1z" fill="none" stroke="#f0f" stroke-width=".14"/>
<path d="M161.6 108.1h.3l.1 .1-.1 .2-.1 .1-.2-.1z" fill-rule="evenodd" fill="#f0f"/>
<path d="M161.6 108.1h.3l.1 .1-.1 .2-.1 .1-.2-.1z" fill="none" stroke="#f0f" stroke-width=".14"/>
<path d="M161.6 133h.3l.1 .1-.1 .2h-.1h-.2z" fill-rule="evenodd" fill="#f0f"/>
<path d="M161.6 133h.3l.1 .1-.1 .2h-.1h-.2z" fill="none" stroke="#f0f" stroke-width=".14"/>
<path d="M175.3 70.8h.3l.1 .1-.1 .1-.1 .1-.2-.1z" fill-rule="evenodd" fill="#f0f"/>
<path d="M175.3 70.8h.3l.1 .1-.1 .1-.1 .1-.2-.1z" fill="none" stroke="#f0f" stroke-width=".14"/>
<path d="M167.9 79.4h.3v.2v.2h-.2h-.1z" fill-rule="evenodd" fill="#f0f"/>
<path d="M167.9 79.4h.3v.2v.2h-.2h-.1z" fill="none" stroke="#f0f" stroke-width=".14"/>
<path d="M225.1 88.2h.3l.1 .1-.1 .2-.1 .1-.2-.1z" fill-rule="evenodd" fill="#f0f"/>
<path d="M225.1 88.2h.3l.1 .1-.1 .2-.1 .1-.2-.1z" fill="none" stroke="#f0f" stroke-width=".14"/>
<path d="M220.1 89.4h.3l.1 .2-.1 .1-.1 .1-.2-.1z" fill-rule="evenodd" fill="#f0f"/>
<path d="M220.1 89.4h.3l.1 .2-.1 .1-.1 .1-.2-.1z" fill="none" stroke="#f0f" stroke-width=".14"/>
<path d="M222.6 78.2h.3l.1 .2-.1 .1-.1 .1-.2-.1z" fill-rule="evenodd" fill="#f0f"/>
<path d="M222.6 78.2h.3l.1 .2-.1 .1-.1 .1-.2-.1z" fill="none" stroke="#f0f" stroke-width=".14"/>
<path d="M181.5 79.4h.4v.2v.2h-.2h-.2z" fill-rule="evenodd" fill="#f0f"/>
<path d="M181.5 79.4h.4v.2v.2h-.2h-.2z" fill="none" stroke="#f0f" stroke-width=".14"/>
<path d="M59.6 70.8h.3l.1 .1-.1 .1-.2 .1-.1-.1z" fill-rule="evenodd" fill="#f0f"/>
<path d="M59.6 70.8h.3l.1 .1-.1 .1-.2 .1-.1-.1z" fill="none" stroke="#f0f" stroke-width=".14"/>
<path d="M65.8 79.4h.3l.1 .2-.1 .2h-.1h-.2z" fill-rule="evenodd" fill="#f0f"/>
<path d="M65.8 79.4h.3l.1 .2-.1 .2h-.1h-.2z" fill="none" stroke="#f0f" stroke-width=".14"/>
<path d="M75.7 114.3h.4l.1 .2-.1 .1-.2 .1-.2-.1z" fill-rule="evenodd" fill="#f0f"/>
<path d="M75.7 114.3h.4l.1 .2-.1 .1-.2 .1-.2-.1z" fill="none" stroke="#f0f" stroke-width=".14"/>
<path d="M75.7 106.8h.4l.1 .2-.1 .2h-.2h-.2z" fill-rule="evenodd" fill="#f0f"/>
<path d="M75.7 106.8h.4l.1 .2-.1 .2h-.2h-.2z" fill="none" stroke="#f0f" stroke-width=".14"/>
<path d="M63.3 110.5h.3l.1 .2-.1 .2-.1 .1-.2-.1z" fill-rule="evenodd" fill="#f0f"/>
<path d="M63.3 110.5h.3l.1 .2-.1 .2-.1 .1-.2-.1z" fill="none" stroke="#f0f" stroke-width=".14"/>
<path d="M84.5 86.9h.3l.1 .2-.1 .1-.2 .1-.1-.1z" fill-rule="evenodd" fill="#f0f"/>
<path d="M84.5 86.9h.3l.1 .2-.1 .1-.2 .1-.1-.1z" fill="none" stroke="#f0f" stroke-width=".14"/>
<text font-size="2.5" x="112.1" y="61">OSC/PLL/PMUIO</text>
<g font-size="1.6" fill="#00f">
<text x="93.4" y="67.2">OSC/PLL</text>
<text x="108.3" y="67.2">PMUIO0&amp;PMUIO1</text>
<text x="122" y="71.7">LDO</text>
<text x="122.1" y="67.2">Domain</text>
<text x="129.2" y="67.2">Logic</text>
<text x="135.3" y="67.2">Power</text>
<text x="108.3" y="77.2">PMUIO0</text>
<text x="115.4" y="77.2">Domain</text>
<text x="108.3" y="78.8">Operating</text>
<text x="118.5" y="78.8">Voltage=3.3V</text>
<text x="93.4" y="104.6">RTC</text>
<text x="108.3" y="114.5">PMUIO1</text>
<text x="108.3" y="116.1">Operating</text>
<text x="115.4" y="114.5">Domain</text>
<text x="118.6" y="116.1">Voltage=1.8/3.3V</text>
<text x="92.1" y="122">Vmax=3.6V</text>
<text x="93.4" y="128.2">OTP</text>
</g>
<g font-size="1.1" fill="#00007f">
<text x="90.9" y="63.3">U24H</text>
<text x="61" y="69.5">R261</text>
<text x="64.7" y="69.5">22R0</text>
<text x="73.4" y="72">R262</text>
<text x="62.3" y="75.7">Y4</text>
<text x="62.3" y="77">24MHz</text>
<text x="73.4" y="73.2">1M0</text>
<text x="169.3" y="73.2">C271</text>
<text x="169.3" y="74.5">100nF</text>
<text x="176.7" y="73.2">C272</text>
<text x="176.7" y="74.5">100nF</text>
<text x="183" y="73.2">R263</text>
<text x="183" y="74.5">1K0</text>
<text x="56" y="78.2">C273</text>
<text x="56" y="79.5">10pF</text>
<text x="73.4" y="78.2">C274</text>
<text x="73.4" y="79.5">10pF</text>
<text x="169.3" y="82">C275</text>
<text x="169.3" y="83.2">1.0nF</text>
<text x="188" y="79.5">TP3</text>
<text x="188" y="82">TP4</text>
<text x="216.6" y="82">R265</text>
<text x="216.6" y="83.2">10K</text>
<text x="226.5" y="82">R266</text>
<text x="226.5" y="83.2">10K</text>
<text x="85.9" y="89.4">C276</text>
<text x="169.3" y="89.4">R264</text>
<text x="173" y="89.4">0R0 R0603</text>
<text x="226.5" y="88.2">R267</text>
<text x="230.3" y="88.2">100R</text>
<text x="241.5" y="85">J8</text>
<text x="85.9" y="90.6">100nF</text>
<text x="217.8" y="93.1">Z3</text>
<text x="217.8" y="94.4">5V0</text>
<text x="226.5" y="93.1">Z4</text>
<text x="226.5" y="94.4">5V0</text>
<text x="226.5" y="90.6">R268</text>
<text x="230.3" y="90.6">100R</text>
<text x="241.5" y="92.6">CON1x3</text>
<text x="85.9" y="100.6">C277</text>
<text x="85.9" y="101.9">100nF</text>
<text x="64.7" y="106.8">C278</text>
<text x="70.9" y="106.8">12pF</text>
<text x="78.4" y="109.3">Y5</text>
<text x="78.4" y="110.6">32.768KHz</text>
<text x="163.1" y="110.6">C279</text>
<text x="163.1" y="111.8">100nF</text>
<text x="64.7" y="114.3">C280</text>
<text x="70.9" y="114.3">12pF</text>
<text x="70.9" y="119.3">R269</text>
<text x="74.7" y="119.3">100R</text>
<text x="85.9" y="121.8">C281</text>
<text x="85.9" y="123">1.0uF</text>
<text x="85.9" y="133">C282</text>
<text x="85.9" y="134.2">100nF</text>
<text x="90.9" y="138">RV1126B</text>
<text x="163.1" y="135.5">C283</text>
<text x="163.1" y="136.7">100nF</text>
</g>
<g font-size="1.1">
<text x="65.7" y="71.3" transform="rotate(-90 65.7 71.3)">1</text>
<text x="69.7" y="69.5">R0402</text>
<text x="87.3" y="69.4">AL14</text>
<text x="156.5" y="69.4">2K5</text>
<text x="156.5" y="70.6">2L5</text>
<text x="173" y="68.2">SOC_3V3</text>
<text x="63.2" y="73.1">2</text>
<text x="65.7" y="76.2" transform="rotate(-90 65.7 76.2)">3</text>
<text x="68.1" y="73.1">4</text>
<text x="73.4" y="74.5">R0402</text>
<text x="87.3" y="75.6">AL15</text>
<text x="169.3" y="77">50V</text>
<text x="169.3" y="75.7">C0402</text>
<text x="176.7" y="77">50V</text>
<text x="176.7" y="75.7">C0402</text>
<text x="183" y="75.7">R0402</text>
<text x="220.3" y="77">SOC_3V3</text>
<text x="56" y="82">50V</text>
<text x="56" y="80.7">C0402</text>
<text x="62.3" y="78.2">CRY-4-B3_2x2_5</text>
<text x="73.4" y="82">50V</text>
<text x="73.4" y="80.7">C0402</text>
<text x="156.5" y="79.3">AL13</text>
<text x="83.4" y="84.4">VDD_0V9</text>
<text x="88" y="86.8">2K4</text>
<text x="156.5" y="88.1">AM13</text>
<text x="156.5" y="89.3">AL11</text>
<text x="169.3" y="85.7">50V</text>
<text x="169.3" y="84.4">C0402</text>
<text x="215.3" y="84.4">R0402</text>
<text x="226.5" y="84.4">R0402</text>
<text x="234" y="88.2">R0402</text>
<text x="83.4" y="95.6">VCC_1V8</text>
<text x="85.9" y="93.1">50V</text>
<text x="85.9" y="91.9">C0402</text>
<text x="156.5" y="91.8">AM11</text>
<text x="156.5" y="93">1AB6</text>
<text x="156.5" y="94.3">AL10</text>
<text x="156.5" y="95.5">1AA6</text>
<text x="156.5" y="90.6">AL12</text>
<text x="215.3" y="95.6">SOD882</text>
<text x="226.5" y="95.6">SOD882</text>
<text x="234" y="90.6">R0402</text>
<text x="241.5" y="94.3">CON-PH254003B</text>
<text x="88.1" y="98">2J4</text>
<text x="156.5" y="100.5">1AC2</text>
<text x="156.5" y="96.8">1AC4</text>
<text x="156.5" y="99.3">1AA4</text>
<text x="156.5" y="98">1AB4</text>
<text x="156.5" y="101.7">AM10</text>
<text x="85.9" y="104.4">50V</text>
<text x="85.9" y="103.1">C0402</text>
<text x="87.6" y="106.7">AM8</text>
<text x="156.5" y="107.9">2L4</text>
<text x="156.5" y="103">AL9</text>
<text x="159.3" y="105.6">SOC_3V3</text>
<text x="64.7" y="108.1">C0402</text>
<text x="70.9" y="108.1">50V</text>
<text x="75.6" y="113.5" transform="rotate(-90 75.6 113.5)">1</text>
<text x="75.6" y="108.6" transform="rotate(-90 75.6 108.6)">2</text>
<text x="78.4" y="111.8">CRY-2-B3_2x1_5</text>
<text x="163.1" y="113.1">C0402</text>
<text x="61.6" y="119.8">RTC_3V3_SOC</text>
<text x="64.7" y="115.5">C0402</text>
<text x="70.9" y="115.5">50V</text>
<text x="78.4" y="119.3">R0402</text>
<text x="82.2" y="116.8">VCC_RTC</text>
<text x="87.6" y="114.2">AM7</text>
<text x="87.8" y="119.2">2M3</text>
<text x="156.5" y="119.2">1AA12</text>
<text x="156.5" y="116.7">1AC12</text>
<text x="156.5" y="117.9">1AC10</text>
<text x="163.1" y="114.3">50V</text>
<text x="85.9" y="125.5">16V</text>
<text x="85.9" y="124.2">C0402</text>
<text x="156.5" y="120.4">1AB12</text>
<text x="156.5" y="124.2">1AB10</text>
<text x="156.5" y="122.9">1AA10</text>
<text x="156.5" y="121.7">1AC8</text>
<text x="156.5" y="125.4">1AB8</text>
<text x="83.4" y="128">VCC_1V8</text>
<text x="87.2" y="130.4">2C13</text>
<text x="156.5" y="126.6">1AA8</text>
<text x="156.5" y="127.9">1AC6</text>
<text x="159.3" y="130.5">SOC_3V3</text>
<text x="85.9" y="136.7">50V</text>
<text x="85.9" y="135.5">C0402</text>
<text x="156.5" y="132.8">2M5</text>
<text x="163.1" y="138">C0402</text>
<text x="90.9" y="139.2">BGA491_14mmx14mmx0_8mm</text>
<text x="163.1" y="139.2">50V</text>
<text x="245" y="191.2">&lt;Variant Name&gt;</text>
<text x="245" y="193.1">Shanghai Fangyan</text>
<text x="245" y="196.8">Title</text>
<text x="245" y="200.4">Size</text>
<text x="246.2" y="201.8">A2</text>
<text x="249.9" y="200.5">Document</text>
<text x="249.9" y="201.8">&lt;Doc&gt;</text>
<text x="249.9" y="198.1">FY-RECORDER</text>
<text x="255.8" y="200.5">Number</text>
<text x="286" y="200.5">Rev</text>
<text x="287.3" y="201.8">A1</text>
<text x="245" y="204.3">Date:</text>
<text x="250.1" y="204.3">Monday, January 05, 2026</text>
<text x="269.9" y="204.3">Sheet</text>
<text x="276.1" y="204.3">11</text>
<text x="279.8" y="204.3">o f</text>
<text x="283.5" y="204.3">19</text>
</g>
<g font-size="1.1" fill="#f00">
<text x="78.7" y="69">OSC_XOUT</text>
<text x="159.6" y="69">VDD0V9_PMUIO</text>
<text x="78.7" y="75.2">OSC_XIN</text>
<text x="160.8" y="79.4">RESET</text>
<text x="159.6" y="88.9">TSADC_SHUT</text>
<text x="200" y="89.9">&lt;P11&gt; UART0_TX_DBG</text>
<text x="200" y="88.6">&lt;P11&gt; UART0_RX_DBG</text>
<text x="168.1" y="94.9">SDMMC0_DET</text>
<text x="168.1" y="93.6">SDMMC0_WP</text>
<text x="176" y="93.6">&lt;P13&gt;</text>
<text x="176.4" y="94.9">&lt;P13&gt;</text>
<text x="168.1" y="98.6">SDMMC0_PWREN</text>
<text x="168.1" y="99.9">HDMMC0_PWREN</text>
<text x="168.1" y="96.1">SDMMC0_VOL_CTRL</text>
<text x="178.5" y="99.9">&lt;P1&gt;</text>
<text x="178.5" y="98.6">&lt;P1&gt;</text>
<text x="179.7" y="96.1">&lt;P13&gt;</text>
<text x="78.7" y="106.3">RTC_XIN</text>
<text x="168.1" y="102.4">UART0_TX_DBG</text>
<text x="168.1" y="103.6">UART0_RX_DBG</text>
<text x="177.4" y="102.4">&lt;P11&gt;</text>
<text x="177.6" y="103.6">&lt;P11&gt;</text>
<text x="78.7" y="113.8">RTC_XOUT</text>
<text x="168.1" y="122.3">PWM_ARM</text>
<text x="168.1" y="123.5">PWM_NPU</text>
<text x="168.1" y="124.8">PWM_LOGIC</text>
<text x="174.5" y="123.5">&lt;P1&gt;</text>
<text x="174.5" y="122.3">&lt;P1&gt;</text>
<text x="175.6" y="124.8">&lt;P1&gt;</text>
</g>
<g font-size="1.1" fill="#003f7f">
<text x="91.5" y="70.2">OSC_XOUT</text>
<text x="136.1" y="70.2">PMUIO_VDD0V9</text>
<text x="146.6" y="70.2">OSC_VDD_0V9</text>
<text x="148.5" y="71.5">PMUIO_3V3</text>
<text x="91.5" y="76.5">OSC_XIN</text>
<text x="148.7" y="80.2">NPOR_DET</text>
<text x="91.5" y="87.7">PLL_AVDD_0V9</text>
<text x="127.2" y="88.9">TEST_CLK0_OUT</text>
<text x="137.7" y="88.9">REF_CLK0_OUT</text>
<text x="147.9" y="88.9">GPIO0_A0_Z</text>
<text x="107.3" y="90.1">TSADC_SHUT</text>
<text x="116.9" y="90.1">TSADC_SHUTORG</text>
<text x="127.5" y="95.1">PWM1_CH0_M0</text>
<text x="128.1" y="90.1">PWM1_CH1_M0</text>
<text x="130.3" y="91.4">RTC_32K_OUT</text>
<text x="137.8" y="95.1">SDMMC0_DET</text>
<text x="138.3" y="90.1">FSPI1_D3_M0</text>
<text x="138.6" y="92.6">PWR_CTRL0</text>
<text x="138.6" y="93.9">PWR_CTRL1</text>
<text x="140" y="91.4">CLK_32K</text>
<text x="147.5" y="90.1">GPIO0_A1_Z</text>
<text x="147.6" y="95.1">GPIO0_A5_U</text>
<text x="147.8" y="92.6">GPIO0_A3_U</text>
<text x="147.8" y="93.9">GPIO0_A4_D</text>
<text x="147.8" y="91.4">GPIO0_A2_Z</text>
<text x="91.5" y="98.8">PLL_AVDD_1V8</text>
<text x="127.9" y="97.6">SPI0_CS0N_M0</text>
<text x="128.9" y="96.4">SPI0_CS1N_M0</text>
<text x="128.9" y="101.3">SPI0_CLK_M0</text>
<text x="129" y="100.1">SPI0_MISO_M0</text>
<text x="129" y="98.8">SPI0_MOSI_M0</text>
<text x="137.6" y="97.6">FSPI1_CSN0_M0</text>
<text x="138.2" y="101.3">FSPI1_CLK_M0</text>
<text x="138.6" y="100.1">FSPI1_D1_M0</text>
<text x="138.6" y="98.8">FSPI1_D0_M0</text>
<text x="138.6" y="96.4">FSPI1_D2_M0</text>
<text x="147.7" y="100.1">GPIO0_B1_D</text>
<text x="147.7" y="98.8">GPIO0_B0_D</text>
<text x="147.7" y="96.4">GPIO0_A6_U</text>
<text x="147.7" y="101.3">GPIO0_B2_D</text>
<text x="147.8" y="97.6">GPIO0_A7_U</text>
<text x="91.5" y="107.6">OSC_RTC_XIN</text>
<text x="108.2" y="103.8">JTAG_TMS_M0</text>
<text x="108.6" y="102.6">JTAG_TCK_M0</text>
<text x="118" y="103.8">I2C1_SDA_M0</text>
<text x="118.3" y="102.6">I2C1_SCL_M0</text>
<text x="127.3" y="103.8">PWM1_CH3_M0</text>
<text x="127.4" y="102.6">PWM1_CH2_M0</text>
<text x="137.6" y="103.8">UART0_RX_M2</text>
<text x="137.7" y="102.6">UART0_TX_M2</text>
<text x="147.4" y="102.6">GPIO0_B3_U</text>
<text x="147.4" y="103.8">GPIO0_B4_U</text>
<text x="145.4" y="108.8">PMUIO0_VCC3V3</text>
<text x="91.5" y="115">OSC_RTC_XOUT</text>
<text x="118.7" y="118.8">I2C3_SDA_M0</text>
<text x="122.8" y="117.5">I2C3_SCL_M0</text>
<text x="128" y="118.8">PWM0_CH6_M0</text>
<text x="132" y="117.5">PWM0_CH7_M0</text>
<text x="138.2" y="118.8">PWR_CTRL2</text>
<text x="147.3" y="117.5">GPIO0_C0_D</text>
<text x="147.4" y="118.8">GPIO0_C1_D</text>
<text x="91.5" y="120">RTC_AVDD</text>
<text x="109.1" y="123.7">UART1_RX_M0</text>
<text x="109.3" y="122.5">UART1_TX_M0</text>
<text x="112.2" y="125">UART1_RTSN_M0</text>
<text x="118.9" y="123.7">I2C5_SDA_M0</text>
<text x="119.1" y="122.5">I2C5_SCL_M0</text>
<text x="123.5" y="120">I2C0_SCL_M0</text>
<text x="123.6" y="121.2">I2C0_SDA_M0</text>
<text x="128" y="125">PWM0_CH2_M0</text>
<text x="128.2" y="122.5">PWM0_CH0_M0</text>
<text x="128.2" y="123.7">PWM0_CH1_M0</text>
<text x="137.8" y="120">SPI2AHB_CSN</text>
<text x="138" y="121.2">SPI2AHB_CLK</text>
<text x="138.3" y="125">SPI2AHB_D1</text>
<text x="138.4" y="122.5">SPI2AHB_D3</text>
<text x="138.4" y="123.7">SPI2AHB_D2</text>
<text x="147.2" y="125">GPIO0_C6_D</text>
<text x="147.3" y="120">GPIO0_C2_U</text>
<text x="147.3" y="122.5">GPIO0_C4_D</text>
<text x="147.3" y="123.7">GPIO0_C5_D</text>
<text x="147.3" y="121.2">GPIO0_C3_U</text>
<text x="91.5" y="131.2">OTP_VCC_1V8</text>
<text x="112.2" y="126.2">UART1_CTSN_M0</text>
<text x="122.7" y="128.7">I2C2_SDA_M0</text>
<text x="122.8" y="127.5">I2C2_SCL_M0</text>
<text x="128" y="126.2">PWM0_CH3_M0</text>
<text x="132" y="127.5">PWM0_CH4_M0</text>
<text x="132" y="128.7">PWM0_CH5_M0</text>
<text x="138.3" y="126.2">SPI2AHB_D0</text>
<text x="147.2" y="126.2">GPIO0_C7_D</text>
<text x="147.3" y="127.5">GPIO0_D0_D</text>
<text x="147.3" y="128.7">GPIO0_D1_D</text>
<text x="147.4" y="133.7">PMUIO1_VCC</text>
</g>
<g font-size=".9">
<text x="30.1" y=".9">5</text>
<text x="87.8" y=".9">4</text>
<text x="145.5" y=".9">3</text>
<text x="203.2" y=".9">2</text>
<text x="260.9" y=".9">1</text>
<text x=".4" y="27.4">D</text>
<text x="290.1" y="27.4">D</text>
<text x=".4" y="78.2">C</text>
<text x="290.1" y="78.2">C</text>
<text x=".4" y="129">B</text>
<text x="290.1" y="129">B</text>
<text x=".4" y="179.8">A</text>
<text x="290.1" y="179.8">A</text>
<text x="30.1" y="205.4">5</text>
<text x="87.8" y="205.4">4</text>
<text x="145.5" y="205.4">3</text>
<text x="203.2" y="205.4">2</text>
<text x="260.9" y="205.4">1</text>
</g>
</svg>
